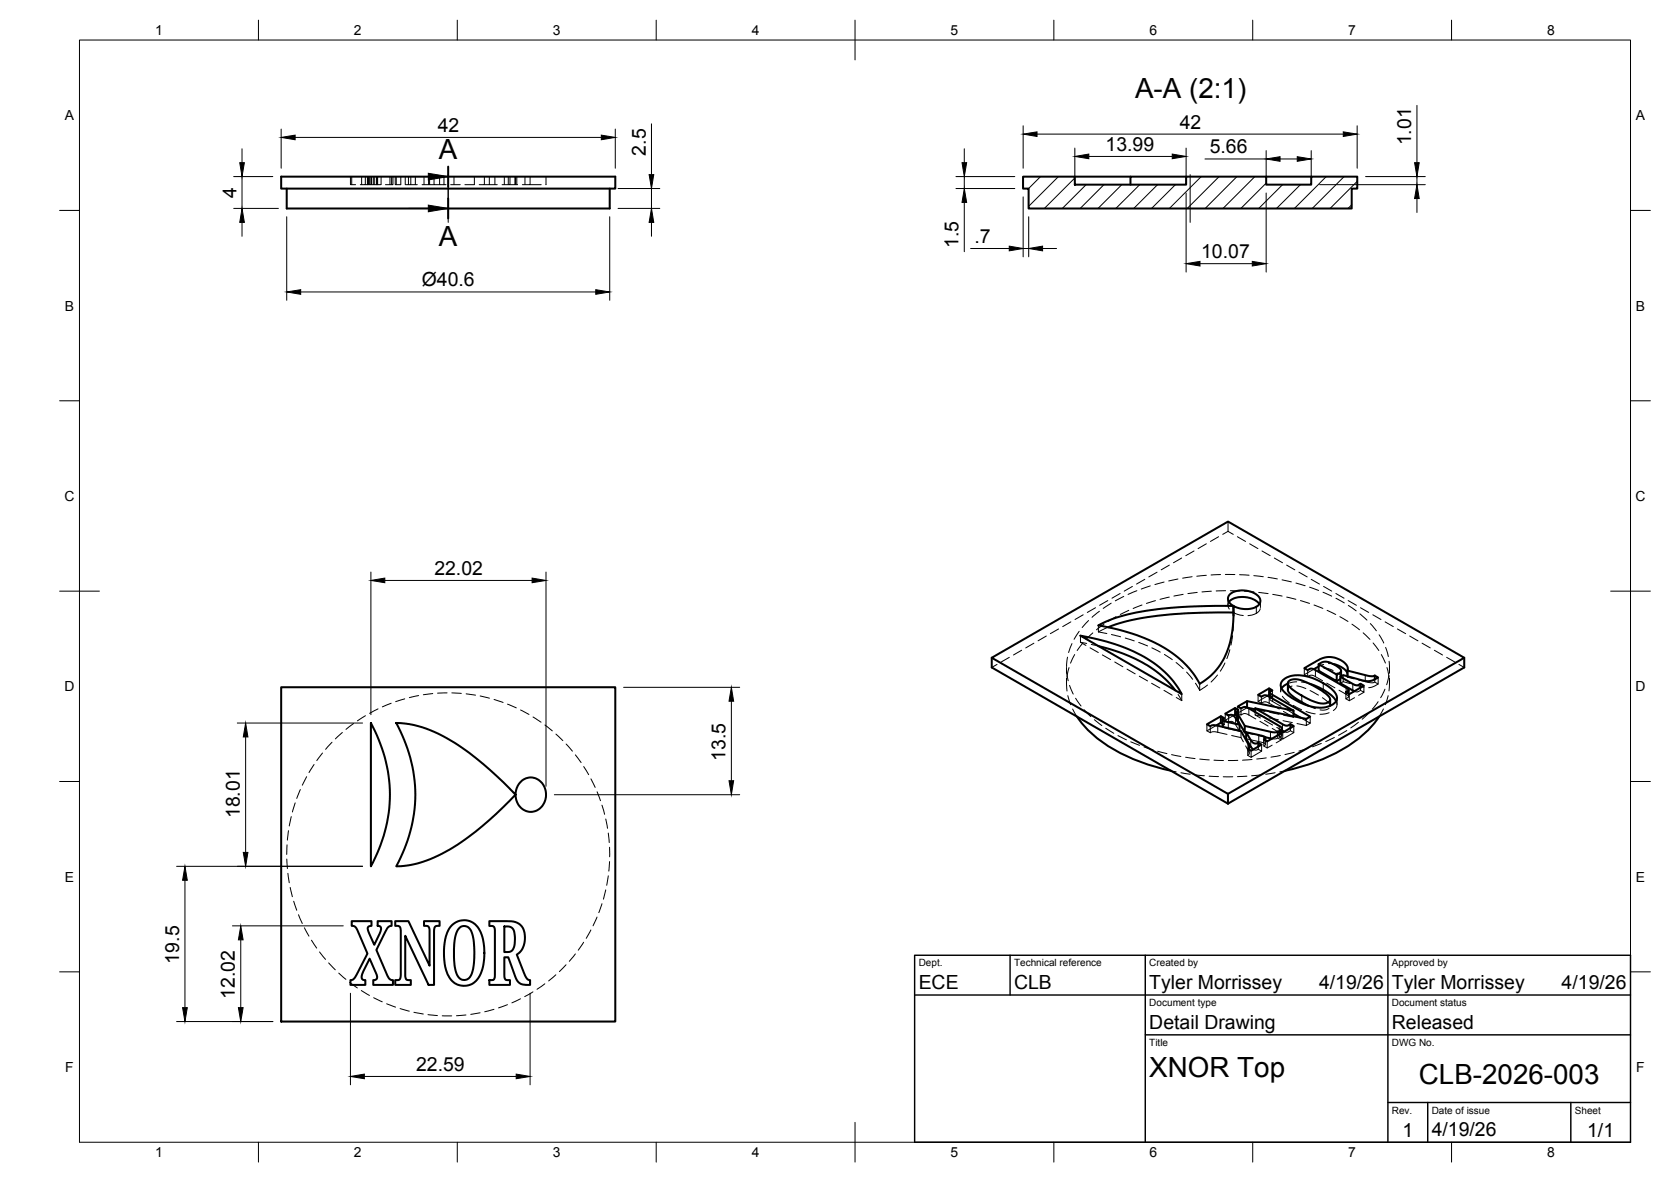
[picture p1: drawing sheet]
<svg xmlns="http://www.w3.org/2000/svg" width="420mm" height="297mm" viewBox="0 0 420 297" stroke-linecap="round" stroke-linejoin="round" font-family="sans-serif">
<!-- layer: Hidden -->
<g fill="none" stroke="#000" stroke-width=".25">
<path d="M88.1 44.4v2h1.3M88.4 44.4v2M90.9 44.4v2M91.9 44.4v2h-1.3M91.9 46.4h1M92.4 44.4v2M92.5 44.4v2M92.6 44.4v2M92.9 44.4v2h1M93.3 44.4v2M93.4 44.4v2M93.9 44.4v2h1.8"/>
<path d="M94.1 44.4v2M94.6 44.4v2M94.8 44.4v2M95 44.4v2M95.8 44.4v2M98 44.4v2M98.5 44.4v2M98.8 44.4v2h-1.9M99.4 44.4v2h1.4v-2M99.6 44.4v2M101.9 44.4v2M102.7 44.4v2"/>
<path d="M103.3 44.4v2h-1.4M103.3 46.4h1.6M104.4 44.4v2M106.1 46.4h1.7M106.6 44.4v2M107.8 44.4v2h1.3M108 44.4v2M109.1 44.4v2h1.4v-2M110.5 46.4h1.1M111.6 46.4h.5M111.6 44.4v2M113.3 46.4h2.4"/>
<path d="M114.2 44.4v2M119.3 44.4v2h-2.4M121.8 46.4h1.2M121.8 44.4v2h-1.3M123 44.4v2h2M124.4 44.4v2M126.8 44.4v2M127.8 44.4v2M128.2 46.4h2M128.2 44.4v2h-2M129.5 44.4v2M129.6 44.4v2"/>
<path d="M129.9 44.4v2M132 44.4v2M133.3 46.4h2.8M133.3 44.4v2h-2M137.3 46.4h.1M137.3 44.4v2M300.2 138.5l-2 1.1M303.3 136.7l-2.1 1.2M306.4 134.9l-2 1.2M308.8 133.5l1.3 .8M308.8 133.5l-1.4 .8M308.8 131.1v2.4"/>
<path d="M311.1 134.9l2.1 1.2M314.2 136.7l2.1 1.2M317.3 138.5l2.1 1.1M263.1 159.8l-2.1 1.2M266.2 158.1l-2.1 1.1M269.3 156.3l-2.1 1.2M271.4 158.7l-1.3 2M271.7 159.8v1.6M272.4 154.5l-2.1 1.2M273.7 155.9l-1.6 1.8M274.8 159.1l-1.7 1.6M275.5 152.7l-2.1 1.2"/>
<path d="M276.2 158.8l2.1 .4M276.2 157.2v1.6M276.4 153.6l-1.8 1.5M277.6 156.9l-1.9 1.4M278.6 150.9l-2.1 1.2M278.6 157.6l-2.4 1.2M279.4 151.6l-2 1.3M279.5 159.5l2.3 .5M280.6 155l-2 1.2M281.6 149.1l-2 1.2M282.6 149.9l-2.2 1.1M283.8 153.4l-2.1 1"/>
<path d="M284.7 147.4l-2 1.2M285.9 148.4l-2.3 1M287.1 152l-2.2 .9M287.8 145.6l-2 1.2M289.2 147.2l-2.2 .8M290.5 150.9l-2.2 .7M290.9 143.8l-2 1.2M292.7 146.3l-2.3 .6M294 150.1l-2.3 .5M294 142l-2 1.2M296.2 145.5l-2.3 .5M297.1 140.2l-2 1.2"/>
<path d="M297.5 149.4l-2.3 .4M299.7 144.9l-2.3 .4M301 148.9l-2.3 .3M303.3 144.6l-2.4 .2M304.6 148.6l-2.4 .1M306.9 144.4l-2.4 .1M308.1 144.4h2.4M308.2 148.4l-2.4 .1M308.8 150.4v1.7M309 151.3l-.2 1 .3 .8M309.4 148.4l2.3 .1M309.9 159.8l-.4 2.3"/>
<path d="M310 153.8l1.3 .6 1.3 .3M310.2 156.2l-.2 2.4M310.2 154.7v.3M310.2 153.9v1.7M311.7 144.4l2.4 .2M312.9 148.6l2.4 .1M315.3 144.7l2.3 .2M316.5 148.9l2.4 .3M316.7 151.8h.1M316.9 153l-.3 .6-.6 .5-1 .4-1.2 .2M316.9 151v1.7M318.8 145.1l2.4 .4"/>
<path d="M320 149.4l2.4 .4M320.4 140.2l2.1 1.2M322.4 145.7l2.3 .5M323.5 142l2.1 1.2M323.5 150.1l2.3 .5M325.9 146.5l2.3 .7M326.6 143.8l2.1 1.2M327 150.9l2.3 .7M329.3 147.6l2.3 .8M329.7 145.6l2.1 1.2M330.4 152l2.2 .9M332.7 148.8l2.1 1"/>
<path d="M332.8 147.4l2.1 1.2M333.7 153.4l2.2 1M335.9 149.1l2 1.2M335.9 150.4l2.1 1.1M336.9 155l2 1.2M339 150.9l2.1 1.2M339 152.2l2 1.3M339.9 156.9l1.9 1.4M341.9 154.2l1.8 1.6M342.1 152.7l2 1.2M342.8 159l1.7 1.7M344.6 156.7l1.5 1.8"/>
<path d="M345.2 154.5l2 1.2M346.8 159.5l1.1 2.1M348.3 156.3l2 1.2M351.4 158.1l2 1.1M354.5 159.8l2 1.2M91.9 179.9l-2 1.3M95.1 178.1l-2.2 1.2M98.4 176.7l-2.3 .9M101.8 175.6l-2.3 .7M105.3 174.8l-2.4 .5M108.8 174.3l-2.4 .3M112.4 174.1l-2.4 .1"/>
<path d="M113.6 174.1l2.4 .2M117.2 174.4l2.4 .3M120.7 174.9l2.4 .6M124.2 175.8l2.3 .7M127.6 177l2.2 .9M130.9 178.4l2.1 1.1M250.7 167l-1.3 .7M253.8 165.2l-2.1 1.2M256.9 163.4l-2.1 1.2M260 161.6l-2.1 1.2M268.2 167.7v1.5M268.2 170.4v1.4"/>
<path d="M268.2 171.3l.1 2.4M268.2 168.7l.4 2.4M268.4 165.1l-.2 2.4M268.5 174.8l.7 2.3M268.8 167.8l-.5 2.3M268.9 172.2l1 2.2M269.5 161.7l-.8 2.3M269.7 178.2l1.1 1.9M270.2 164.5l-1 2.2M270.4 175.5l1.4 1.9M271.7 161.4l1.5 .3M271.7 161.4l1.3 .8"/>
<path d="M272.3 161.6l-1.5 1.9M272.6 178.4l1.7 1.7M274.1 162.8l2.1 1.2M274.4 162l1.8 .4M277.2 164.6l2.1 1.2M280.3 166.4l2 1.2M282.9 160.3l2.3 .7M283.4 168.2l2 1.1M286.3 161.4l2.2 .9M286.5 169.9l2 1.2M289.6 171.7l2 1.2M289.6 162.8l2.1 1.1"/>
<path d="M292.7 173.5l2 1.2M292.8 164.5l2 1.3M295.5 173.5l.1 .1M295.7 166.5l1.8 1.5M295.8 175.3l1.3 .8M296.2 174.5l.9 1.6M297.1 174.4v1.7M298.4 168.9l1.5 1.8M300.6 171.7l1 1.8M301.6 171.8v1.7M303.6 172.2l-2 1.3M306.1 169.6l-1.6 1.8"/>
<path d="M308 166.6l-1.2 2.1M308.1 179.4v1.6l.8 .5M308.9 179.8v1.7l.7-.2 .7 .3 1.4 2.2M309.2 163.3l-.7 2.2M310.1 179.8l-2 1.2M311.2 177.6v1.6l2.4-1.4 .1 .1M311.2 179.2l.8 .5M311.4 178.4v1.7l-.4-.3M312 178v1.7l.8-.4 .6 .1 2.4 1.3M315.6 178.9v.8l2.3 .5M315.6 178.3l2.5 .5M315.6 179.7l1.3 .7"/>
<path d="M316.3 174.6v1.7l.9 .4M317.2 175.1v1.6l.7-.3h.5l3.3 1.8M318.7 174.9l-2.4 1.4M319.3 179l2.3 .5M319.3 175.2v.5M319.9 173.5v1.6l-.6-.3M319.9 175.1l-.6 .5 .1 .3 2.7 1.6M322 172.2v1.6M322.2 173l-.2 .9M322.5 175l1.7 1.6M322.7 178.8l2.5 1.4M322.7 179.7l2.5 .5v-.2"/>
<path d="M323.1 178.1l2.1 1.2M324.9 172.4l-.9 .4-.2 .5M325.2 177.3l2.1 1.1M326.1 171.3l-2.3 .5M326.1 172.4l2.2 .6M327.2 171.4l2.1 .4M328 167.9v1.7l.8 .4M328.4 178.8l2.3 .6M328.8 168.4v1.6l.7-.3h.6l2.4 1.4M329.1 177.4l1.7 .7M329.4 173.5l2.1 1.2M330.3 168.2l-2.3 1.4"/>
<path d="M331.8 168.4l-.2 .2M332.5 175.3l1.8 1.6M332.8 167l-1.2 .5M332.9 167.9l1 .1 1.3 .5M333.6 171.7l2 1.2M334 166.8h1.2M334.2 178l-1 .4h-1.3M334.2 179.1l-2.3 .4M334.5 177.4h.1M336 176.2l.1 1.2-.2 .6-.6 .6M336.2 175.4v1.7M336.2 169.1l.9 .9 .1 .3-.2 .3"/>
<path d="M336.7 173.4l2.3 1.5 .1 .3-.7 .4M337.2 170v.2M337.7 169.7v1.6l1.8 .5M337.7 171.3l-.7 .4M338.4 174v1.6l.9 .5M338.8 169.1l.1 .5-.1 .6v-.2M338.8 170.2l1.6 .4M338.9 168v1.6M339.1 174.3v.8M339.3 174.4v1.7l1.3-.8M340.7 172.1l2.3 .6M342.1 172.8v.7l-.9 .4-.7-.2"/>
<path d="M342.9 172.3v1.7l-.8-.5M342.9 174l-1.3 .7M344.2 179.1l-1.7 1.6M345.2 161.6l1.5 1.9M345.7 170.7v.7l-.7 .2-3.4-.7M345.7 171.4l.8 .5M346.5 170.3v1.6l-1.5 .8-.9 .1M346.5 176.3l-1.5 1.9M347.3 164.5l1.1 2.1M347.9 178.2l-1.1 1.9M348.2 173.2l-1 2.1M348.4 162.7l.7 2.3"/>
<path d="M348.7 167.8l.5 2.3M349 174.8l-.7 2.3M349.2 169.8l-.5 2.3M349.3 166.2l.1 2.4M349.4 171.3l-.2 2.3M349.4 167.7v1.5M349.4 170.4v1.4M357.6 161.6l2 1.2M360.7 163.4l2 1.2M363.7 165.2l2.1 1.2M366.8 167l1.4 .7M75.5 198.4l-.9 2.2"/>
<path d="M77.1 195.2l-1.1 2.1M79 192.1l-1.3 2M81.1 189.2l-1.4 1.9M83.5 186.5l-1.6 1.8M86.1 184.1l-1.8 1.6M88.9 181.8l-1.9 1.5M134 180.2l2 1.3M137 182.2l1.9 1.5M139.8 184.5l1.7 1.6M142.3 187l1.6 1.8M144.7 189.7l1.4 1.9M146.8 192.6l1.2 2.1"/>
<path d="M148.6 195.7l1 2.2M150.1 199l.9 2.2M275.2 180.9l1.9 1.4M278 183l2.1 1.3M281.1 184.9l2.1 1M284.3 186.4l2.2 .9M287.7 187.7l2.2 .8M291.1 188.8l2.3 .6M294.5 193.7l1.2 .3M294.6 189.6l2.3 .5M296.9 194.2l2.4 .4M298.1 190.3l2.4 .3"/>
<path d="M300.5 194.7l2.3 .3M301.7 190.8l2.4 .2M303.5 182v1.7l.8 .4M304 195.1l2.4 .1M304.3 182.5v1.6l1.2-.2 3 .7M305.2 191l2.4 .1M305.8 182.3l-2.3 1.4M307.4 180.9h.1M307.5 182.7l1.1 .4 3.1 .7v-.2M307.6 195.2h2.4M307.8 180.5v1.6l-.4-.2M307.8 182.1l-.4 .4"/>
<path d="M309.7 184.8l2.3 .6M311.2 191.1h-2.4M311.4 180.1l-.4 .4M312 183.7v1.7l.6 1M313.2 187.5l.9 1.6v.4l-.4 .3M313.3 185.7l4.5 1M313.3 184.2l1.8 .4M313.5 195.1l-2.4 .1M313.7 188.2v1.6l.9 .5M314.1 188.4v.9M314.6 188.7v1.6l2.6-1.5M314.8 190.9l-2.4 .1"/>
<path d="M316.3 184.8l1.8 .5M316.4 188.3l-.6 .2-.7-.2M316.4 187.6v.7M316.8 181.3l2.1 1.2M317.1 194.7l-2.4 .3M317.2 187.1v1.7l-.8-.5M317.8 185.8v1.7l.8 .5M317.8 185v1.7l.4 .3-.4 .5M317.9 181l2.1 1.2M318.2 186.1v1M318.4 190.5l-2.4 .2M318.6 186.3v1.7l1.3-.7"/>
<path d="M319.1 180.4l2.3 .5M319.9 183.1l2.4 1.5v.3l-.6 .3M320.6 194.2l-2.3 .4M321 182.8l1.3 .8M321.3 184.8l-.1 .7-1.4 .1M321.7 183.6v1.6l.8 .5M321.9 189.9l-2.3 .4M322.1 184.3v1.7l-.8-.5M322.1 186l-1.2 .7M322.3 184v.7M322.5 184.1v1.6l2.8-1.6M322.6 181.1l2.4 .5"/>
<path d="M323.1 193.7l-1.3 .3M324.5 183v.6l-.3 .2-.6 .2-.7-.1M325.3 182.5v1.6l-.8-.5M325.4 189.1l-2.3 .5M326.1 181.8l2.4 .5M328.5 180.7v1.6l.9-.6M328.9 188.1l-2.3 .7M329.4 180.1v1.6l-2.4-1.3M332.2 186.8l-2.2 .9M335.5 185.3l-2.2 1.1M338.6 183.6l-2 1.2M341.6 181.5l-2 1.4"/>
<path d="M72.1 215.9l.2 2.4M72.2 212.3l-.1 2.4M72.4 219.5l.3 2.3M72.5 208.8l-.2 2.3M73.2 205.2l-.5 2.4M74.2 201.8l-.7 2.3M151.4 202.3l.6 2.3M152.3 205.8l.5 2.4M153 209.3l.2 2.4M153.3 212.9v2.4M153.3 216.5l-.2 2.4M73 223l.5 2.3"/>
<path d="M73.9 226.5l.7 2.3M75.1 229.9l.9 2.2M76.5 233.2l1.2 2.1M78.3 236.3l1.3 2M80.3 239.2l1.6 1.9M144.7 239.7l-1.5 1.9M146.7 236.8l-1.3 2M148.6 233.7l-1.2 2.1M150.1 230.5l-1 2.1M151.4 227.1l-.8 2.2M152.3 223.6l-.6 2.4M153 220.1l-.5 2.4"/>
<path d="M82.6 242l1.7 1.7M85.2 244.5l1.8 1.6M87.9 246.9l2 1.4M90.8 248.9l2.1 1.3M94 250.7l2.1 1.1M97.2 252.3l2.3 .8M100.6 253.5l2.3 .6M104.1 254.4l2.3 .4M107.6 255l2.4 .2M111.2 255.3h2.4M117.2 255.1l-2.4 .2M120.7 254.5l-2.3 .4"/>
<path d="M124.2 253.6l-2.3 .7M127.6 252.5l-2.3 .8M130.9 251l-2.2 1M134 249.3l-2.1 1.2M137 247.2l-2 1.4M139.8 245l-1.9 1.5M142.3 242.5l-1.6 1.7"/>
</g>
<!-- layer: Visible -->
<g fill="none" stroke="#000" stroke-width=".51">
<path d="M70.7 44.4h84v3h-84zM72.1 47.4v5h81.2v-5M257.2 44.4h13.1v2h27.9v-2h20.2v2h11.3v-2h11.6v3h-1.4v5h-81.3v-5h-1.4zM270.3 44.4h13.9M298.2 44.4h-14v2M318.4 44.4h11.3M271.7 159.8a43.5 43.5 0 0 1 19.8 7.9 21.8 21.8 0 0 1 5.6 6.7zM276.2 157.2a44 44 0 0 1 17.1-4.3 158.5 158.5 0 0 1 16.8-.6 23.8 23.8 0 0 1-3.3 14.7 15.5 15.5 0 0 1-5.2 4.8 26.2 26.2 0 0 0-14.7-11.8l-5.2-1.6zM309 151.3a5.6 5.6 0 0 1 6.4-.6l1.3 1.1M310.1 153.9a103.5 103.5 0 0 0-28.2 2.6l-3.3 1.1M310.1 152.3a1.76 1.76 0 0 1-.9-2.9 5.6 5.6 0 0 1 7.5 .9 1.77 1.77 0 0 1-1.4 2.5 6.8 6.8 0 0 1-5.2-.5v1.6M310.1 153.9l.1 .8"/>
<path d="M70.7 172.7h84v84h-84zM249.4 165.3l59.4-34.2 59.4 34.2-59.4 34.2zM249.4 165.3v2.4l59.4 34.3M276.2 162.4a34.6 34.6 0 0 1 18.2 9.7l1.1 1.4M307 180v1.6l-1.2 .7M310.6 177.9v1.7l-.5 .2M310.6 179.6l.4 .2M311 178.9l.1 2 1.9 3.2v-1.7M311.2 177.6l2.4-1.4 11.6 2.4-6.1-3.5a1.5 1.5 0 0 0-1.9 0l-.9-.5 2.8-1.6 .8 .5-.3 .2a.41 .41 0 0 0-.3 .5 .41 .41 0 0 0 .4 .3l9.7 5.6-.9 .6-12.9-2.7 7.3 4.2 .7 .2 .9-.4 .8 .5-2.8 1.6-.8-.5 .6-.5-.4-.5-7.9-4.6-1.1-.3-.9 .3zM313.6 176.2v1.6M313.7 177.9l1.9 .4M315.6 178v.9"/>
<path d="M319.1 173v1.7l-.4 .2M319.1 174.7l.2 .1M319.3 174v1.2M322.6 170.9a7.7 7.7 0 0 1 7.7-.4 10.3 10.3 0 0 1 5.8 4.4 2.21 2.21 0 0 1-2 2.6 11.2 11.2 0 0 1-9.3-2.1 4.8 4.8 0 0 1-2.8-3.1l.2-.8zM323.8 171.7v1.8a8.1 8.1 0 0 0 4 3.2l1.3 .7M323.8 171.8l-1 .5-.6 .7M324.1 171.2a4.2 4.2 0 0 1 4.4 .3 13.8 13.8 0 0 1 5.9 4 1.35 1.35 0 0 1-1.7 1.3 16.5 16.5 0 0 1-8.7-4.6l-.2-.7zM325.2 178.6v1.4M325.2 179.3l1.8 1.1M328 167.9l2.7-1.5a5.5 5.5 0 0 1 8.2 1.4l-.1 .7 5.1 1.3 1.1 .2 .7-.2 .8 .5a4.6 4.6 0 0 1-4.8 .5l-4-1.1-.7 .4 3.1 1.8a1.42 1.42 0 0 0 2-.1l.8 .5-3.6 2.1-.9-.4 .5-.3a.34 .34 0 0 0 .2-.4 .34 .34 0 0 0-.3-.3l-8.6-4.9a1.36 1.36 0 0 0-1.4 .3zM329.3 171.8a12.9 12.9 0 0 1 6.7 4.4M331.6 166.9l4.5 2.6v1.7l-4.5-2.6z"/>
<path d="M331.6 166.9a3 3 0 0 1 3.8 .1l.3 .1a2.6 2.6 0 0 1 1.5 1.4l-.1 .4-1 .6M331.6 167.5l-1.3 .7M334.5 175.8v1.6M335.2 166.8a5.2 5.2 0 0 1 3.6 2.3M337 170.1v1.6l3.5 2M337 170.6l-.9 .6M337.2 168.6v1.4M338.8 168.5v1.5M339.1 173.4v.9M342.1 171.8v1M345.7 169.8v.9M368.2 165.3v2.4l-59.4 34.3"/>
<path d="M93.3 181.7a36.3 36.3 0 0 1 0 36zM99.6 181.7a30.4 30.4 0 0 1 16.5 6.2 88.1 88.1 0 0 1 13.5 11.8 3.8 3.8 0 0 0 2.2 3.9 3.8 3.8 0 0 0 4.4-.9 4.4 4.4 0 0 0 .8-4.7 4.4 4.4 0 0 0-4-2.6 4.1 4.1 0 0 0-3.4 4.3 68.4 68.4 0 0 1-19.4 15.3 24.1 24.1 0 0 1-10.6 2.7 36.2 36.2 0 0 0 0-36zM270.8 180.1a31.2 31.2 0 0 0 14.7 10.9l5.2 1.8 3.8 .9M303.5 182l3.5-2 .8 .5-.2 .1a.4 .4 0 0 0-.1 .5 .4 .4 0 0 0 .5 .2l3.7 .8-1.6-2.3-.6-.2-.6 .2-.8-.4 2.5-1.5 .8 .5a.74 .74 0 0 0-.4 .7 .74 .74 0 0 0 .4 .6l1.6 2.7 6.8 1.6h.9l.6-.2 .8 .5-3.5 2-.8-.5a.39 .39 0 0 0 .4-.4 .39 .39 0 0 0-.4-.4l-4.5-1 1.2 2a1.26 1.26 0 0 0 1.9 .6l.8 .5-2.6 1.6-.9-.5 .3-.3 .1-.4-2.1-3.8-5.9-1.4h-1.3l-.5 .2zM307 181.6l.4 .3M307.4 180.9l.1 1.8M308.8 199.5v2.5M311.7 182.1v1.5M313 184.1l.3 .1M313.3 184v1.7l1.2 1.9 .6 .7M314.1 187.7v.7M316.4 186.6v1"/>
<path d="M318.1 185.3l1.7 .3M318.2 185.4v.7M321.3 183.8v1M322.3 183.6l.6 .3M322.3 183.1v.9M324.5 182v1M346.8 180.1a31.2 31.2 0 0 1-14.7 10.9l-5.2 1.8-3.8 .9M88.4 231.5h5v1.2a.86 .86 0 0 0-.9 .4 .86 .86 0 0 0 .1 1l1.5 3.3 1.3-2.7a1.44 1.44 0 0 0 .2-1.9l-.6-.1v-1.2h3.5v1.2a1.55 1.55 0 0 0-1.5 1.2l-2.4 4.8 2.8 6.4a1.33 1.33 0 0 0 1.4 1.2v1.2h-4.9v-1.2a.9 .9 0 0 0 .9-.5 .9 .9 0 0 0-.2-1l-1.7-3.9-1.6 3.3-.3 1.6a.73 .73 0 0 0 .9 .5v1.2h-3.8v-1.2l.7-.2 .6-.7 3-5.8-2.5-5.7a1.41 1.41 0 0 0-1.5-1.2zM99.4 231.5h3.3l5.3 11.2v-8.7a1.07 1.07 0 0 0-.2-1.1 1.07 1.07 0 0 0-1.2-.2v-1.2h3.9v1.2a1.1 1.1 0 0 0-1.2 .2 1.1 1.1 0 0 0-.2 1.3v13.3h-1.3l-5.9-12.3v10.4a.9 .9 0 0 0 1.4 .7v1.2h-3.9v-1.2a1.08 1.08 0 0 0 1.2-.2 1.08 1.08 0 0 0 .2-1.2v-10.9a1.07 1.07 0 0 0-.3-1.1 1.07 1.07 0 0 0-1.1-.2zM113.5 232.6a4.5 4.5 0 0 1 7.6 2.3 14.4 14.4 0 0 1-.9 10.9 4.4 4.4 0 0 1-4.5 1.8 4.4 4.4 0 0 1-3.4-3.5 15.2 15.2 0 0 1 .7-10.9zM115.5 233.2a1.94 1.94 0 0 1 2.1-.3 1.94 1.94 0 0 1 1.1 1.7 19.8 19.8 0 0 1-.3 10.5 1.91 1.91 0 0 1-1.9 1.2 1.91 1.91 0 0 1-1.7-1.6 20 20 0 0 1 .2-10.8zM123 231.5h2.6a9.6 9.6 0 0 1 4.8 .6 4.8 4.8 0 0 1 1.2 5.7l-.5 1.1-1.2 1 1.8 4.6a2.25 2.25 0 0 0 1.4 1.8h.2v1.2h-.5a2.85 2.85 0 0 1-3.4-2.4l-1.6-4.5h-1v4.4a1.03 1.03 0 0 0 .3 1.1 1.03 1.03 0 0 0 1.1 .2v1.2h-5.2v-1.2h.7a.92 .92 0 0 0 .7-1.3v-11.6a.75 .75 0 0 0-.8-.7h-.6z"/>
<path d="M126.8 232.8a2.04 2.04 0 0 1 2.6 2.3 4.8 4.8 0 0 1-.7 3.8l-.7 .3-1.2 .1z"/>
</g>
<!-- layer: Hidden Narrow -->
<g fill="none" stroke="#000" stroke-width=".25">
<path d="M315.9 152.5v1.6M314 178v1.7M319.1 175.1v1.6M320 175.6v.7M330.8 168.4v1.6M338.5 172.8v1.7M343.3 171.1v.2M306.2 182.4v1.6M308.8 183v.1M310.7 180.5v1.6M313.8 186.9v1.6M316.5 184.7v1.7"/>
<path d="M321.6 182.4v1.7"/>
</g>
<!-- layer: Visible Narrow -->
<path d="M311.4 179.7v1.7M320 174.7v.9M327.3 174.8v1.7M332.7 171.7v1.6M340.1 171.9v1.6M343.3 169.7v1.4M308.8 181.5v1.5M314.5 186v1.6M319.4 183.9v1.7M322.5 182v1.6" fill="none" stroke="#000" stroke-width=".25"/>
<!-- layer: BORDER -->
<g fill="none" stroke="#000" stroke-width=".25">
<path d="M20 10.1h390v276.9h-390zM65 5.1v5M115 5.1v5M165 5.1v5M215 5.1v10M265 5.1v5M315 5.1v5M365 5.1v5M15 52.9h5M410 52.9h5M15 100.7h5M410 100.7h5"/>
<path d="M15 148.6h10M405 148.6h10M15 196.4h5M410 196.4h5M15 244.2h5M410 244.2h5M65 287v5M115 287v5M165 287v5M215 282.1v9.9M265 287v5M315 287v5"/>
<path d="M365 287v5"/>
</g>
<!-- layer: TITLEBLOCK -->
<path d="M230 240.1h180v46.9h-180zM230 250h180M254 240.1v9.9M288 240.1v46.9M349 240.1v46.9M288 260.1h122M349 277.1h61M359 277.1v9.9M395 277.1v9.9" fill="none" stroke="#000" stroke-width=".36"/>
<!-- layer: Smart Centers -->
<path d="M112.7 43.9v12M299.3 43.9v12" fill="none" stroke="#000" stroke-width=".25"/>
<!-- layer: Hatching -->
<g fill="none" stroke="#000" stroke-width=".25">
<path d="M261.6 44.4l-3 3M266.1 44.4l-7.4 7.4M270.3 44.7l-7.7 7.7M273.1 46.4l-6 6M277.6 46.4l-6 6M282.1 46.4l-6 6M286.6 46.4l-6 6M291.1 46.4l-6 6M295.6 46.4l-6 6M302 44.4l-8 8M306.5 44.4l-8 8M311 44.4l-8 8"/>
<path d="M315.5 44.4l-8 8M318.4 46l-6.4 6.4M322.5 46.4l-6 6M327 46.4l-6 6M333.5 44.4l-8 8M338 44.4l-8 8M339.9 51.5l-.9 .9M341.2 45.6l-6.7 6.8"/>
</g>
<!-- layer: Section Lines -->
<path d="M112.7 41.9v5M112.7 49.9v5" fill="none" stroke="#000" stroke-width=".51"/>
<path d="M102.7 44.4h5M102.7 52.4h5M112.7 46.9v3" fill="none" stroke="#000" stroke-width=".25"/>
<path d="M107.7 43.5l5 .9-5 .8zM107.7 51.5l5 .9-5 .8z" fill="#000" stroke="#000" stroke-width=".25"/>
<!-- layer: FD_Dimensions -->
<g fill="none" stroke="#000" stroke-width=".25">
<path d="M60.9 37.4v3.5M70.7 32.4v9.9M74.2 34.5h77M154.7 32.4v9.9M163.8 31.1v12.8M242.5 37.4v3.5M257.3 31.6v10.7M260.8 33.7h77M270.3 37.2v7.1M273.8 39.3h20.9M298.2 37.2v7.1M303 39.9h15.4"/>
<path d="M318.4 37.9v6.4M321.9 39.9h4.3M329.7 37.9v6.4M341.2 31.6v10.7M356.3 26.5v14.4M58.8 52.4h11.2M58.8 44.4h9.8M60.9 44.4v8M60.9 55.9v3.5M72.1 54.5v21M153.3 54.5v21M155.4 52.4h10.5"/>
<path d="M155.4 47.4h10.5M163.8 47.4v5M163.8 55.9v3.5M240.4 44.4h14.8M240.4 47.4h14.8M242.5 44.4v3M242.5 50.9v12.4M257.3 49.5v15M258.7 54.5v10M298.2 48.5v19.9M318.4 48.5v19.9M331.8 46.4h26.6"/>
<path d="M343.4 44.4h15M356.3 44.4v2M356.3 49.9v3.5M75.6 73.4h74.2M244.1 62.4h9.7M257.3 62.4h1.4M262.1 62.4h3.6M301.7 66.3h13.2M93.3 143.7v35.9M96.8 145.9h37M137.3 143.7v53.9M156.8 172.7h29.2"/>
<path d="M183.9 176.2v20M59.7 181.7h31.5M61.8 185.2v29M139.4 199.7h46.6M44.4 217.7h46.8M46.5 221.2v32M58.4 232.7h27.9M60.5 236.2v17M44.4 256.7h24.2M88.1 249.6v23M133.3 249.6v23M91.6 270.5h38.2"/>
</g>
<g fill="#000" stroke="#000" stroke-width=".25">
<path d="M70.7 34.5l3.5-.5v1.1zM151.2 34l3.5 .5-3.5 .6zM257.3 33.7l3.5-.6v1.2zM270.3 39.3l3.5-.6v1.2zM294.7 38.7l3.5 .6-3.5 .6zM318.4 39.9l3.5-.5v1.1zM326.2 39.4l3.5 .5-3.5 .6zM337.8 33.1l3.4 .6-3.4 .6zM60.9 52.4l.5 3.5h-1.1zM60.3 40.9h1.1l-.5 3.5zM163.8 52.4l.6 3.5h-1.2zM163.2 43.9h1.2l-.6 3.5z"/>
<path d="M241.9 40.9h1.2l-.6 3.5zM242.5 47.4l.6 3.5h-1.2zM356.3 46.4l.5 3.5h-1.1zM355.7 40.9h1.1l-.5 3.5zM72.1 73.4l3.5-.6v1.2zM149.8 72.8l3.5 .6-3.5 .6zM253.8 61.9l3.5 .5-3.5 .6zM258.7 62.4l3.4-.5v1.1zM298.2 66.3l3.5-.6v1.2zM314.9 65.7l3.5 .6-3.5 .6zM93.3 145.9l3.5-.6v1.1zM133.8 145.3l3.5 .6-3.5 .5z"/>
<path d="M183.9 172.7l.6 3.5h-1.2zM61.8 181.7l.5 3.5h-1.1zM183.3 196.2h1.2l-.6 3.5zM61.2 214.2h1.1l-.5 3.5zM46.5 217.7l.6 3.5h-1.2zM60.5 232.7l.6 3.5h-1.2zM45.9 253.2h1.2l-.6 3.5zM59.9 253.2h1.2l-.6 3.5zM88.1 270.5l3.5-.6v1.2zM129.8 269.9l3.5 .6-3.5 .6z"/>
</g>
<g font-size="7">
<text x="285.4" y="24.7">A-A (2:1)</text>
<text x="110.4" y="39.9">A</text>
<text x="110.4" y="61.9">A</text>
<text x="289" y="270.6">XNOR Top</text>
<text x="356.8" y="272.3">CLB-2026-003</text>
</g>
<g font-size="4.9">
<text x="110.1" y="33.1">42</text>
<text x="296.6" y="32.3">42</text>
<text x="162.3" y="39.1" transform="rotate(-90 162.3 39.1)">2.5</text>
<text x="278" y="37.9">13.99</text>
<text x="304.2" y="38.5">5.66</text>
<text x="354.8" y="36.5" transform="rotate(-90 354.8 36.5)">1.01</text>
<text x="59.5" y="49.6" transform="rotate(-90 59.5 49.6)">4</text>
<text x="241" y="62.4" transform="rotate(-90 241 62.4)">1.5</text>
<text x="245" y="61.1">.7</text>
<text x="302" y="64.8">10.07</text>
<text x="106" y="71.8">Ø40.6</text>
<text x="109.2" y="144.4">22.02</text>
<text x="182.4" y="191.1" transform="rotate(-90 182.4 191.1)">13.5</text>
<text x="60.3" y="205.6" transform="rotate(-90 60.3 205.6)">18.01</text>
<text x="45" y="242.1" transform="rotate(-90 45 242.1)">19.5</text>
<text x="59.1" y="251" transform="rotate(-90 59.1 251)">12.02</text>
<text x="231" y="248.5">ECE</text>
<text x="255" y="248.5">CLB</text>
<text x="289" y="248.5">Tyler Morrissey</text>
<text x="331.7" y="248.5">4/19/26</text>
<text x="350" y="248.5">Tyler Morrissey</text>
<text x="392.7" y="248.5">4/19/26</text>
<text x="289" y="258.6">Detail Drawing</text>
<text x="350" y="258.6">Released</text>
<text x="104.6" y="269.1">22.59</text>
<text x="352.6" y="285.7">1</text>
<text x="360" y="285.5">4/19/26</text>
<text x="399.1" y="285.7">1/1</text>
</g>
<g font-size="3.5">
<text x="39" y="8.8">1</text>
<text x="89" y="8.8">2</text>
<text x="139" y="8.8">3</text>
<text x="189" y="8.8">4</text>
<text x="239" y="8.8">5</text>
<text x="289" y="8.8">6</text>
<text x="339" y="8.8">7</text>
<text x="389" y="8.8">8</text>
<text x="16.3" y="30.2">A</text>
<text x="411.3" y="30.2">A</text>
<text x="16.3" y="78">B</text>
<text x="411.3" y="78">B</text>
<text x="16.2" y="125.9">C</text>
<text x="411.2" y="125.9">C</text>
<text x="16.2" y="173.7">D</text>
<text x="411.2" y="173.7">D</text>
<text x="16.3" y="221.6">E</text>
<text x="411.3" y="221.6">E</text>
<text x="16.4" y="269.4">F</text>
<text x="411.4" y="269.4">F</text>
<text x="39" y="290.8">1</text>
<text x="89" y="290.8">2</text>
<text x="139" y="290.8">3</text>
<text x="189" y="290.8">4</text>
<text x="239" y="290.8">5</text>
<text x="289" y="290.8">6</text>
<text x="339" y="290.8">7</text>
<text x="389" y="290.8">8</text>
</g>
<g font-size="2.5">
<text x="231" y="242.9">Dept.</text>
<text x="255" y="242.9">Technical reference</text>
<text x="289" y="242.9">Created by</text>
<text x="350" y="242.9">Approved by</text>
<text x="289" y="252.8">Document type</text>
<text x="350" y="252.8">Document status</text>
<text x="289" y="262.9">Title</text>
<text x="350" y="262.9">DWG No.</text>
<text x="350" y="279.9">Rev.</text>
<text x="360" y="279.9">Date of issue</text>
<text x="396" y="279.9">Sheet</text>
</g>
</svg>
